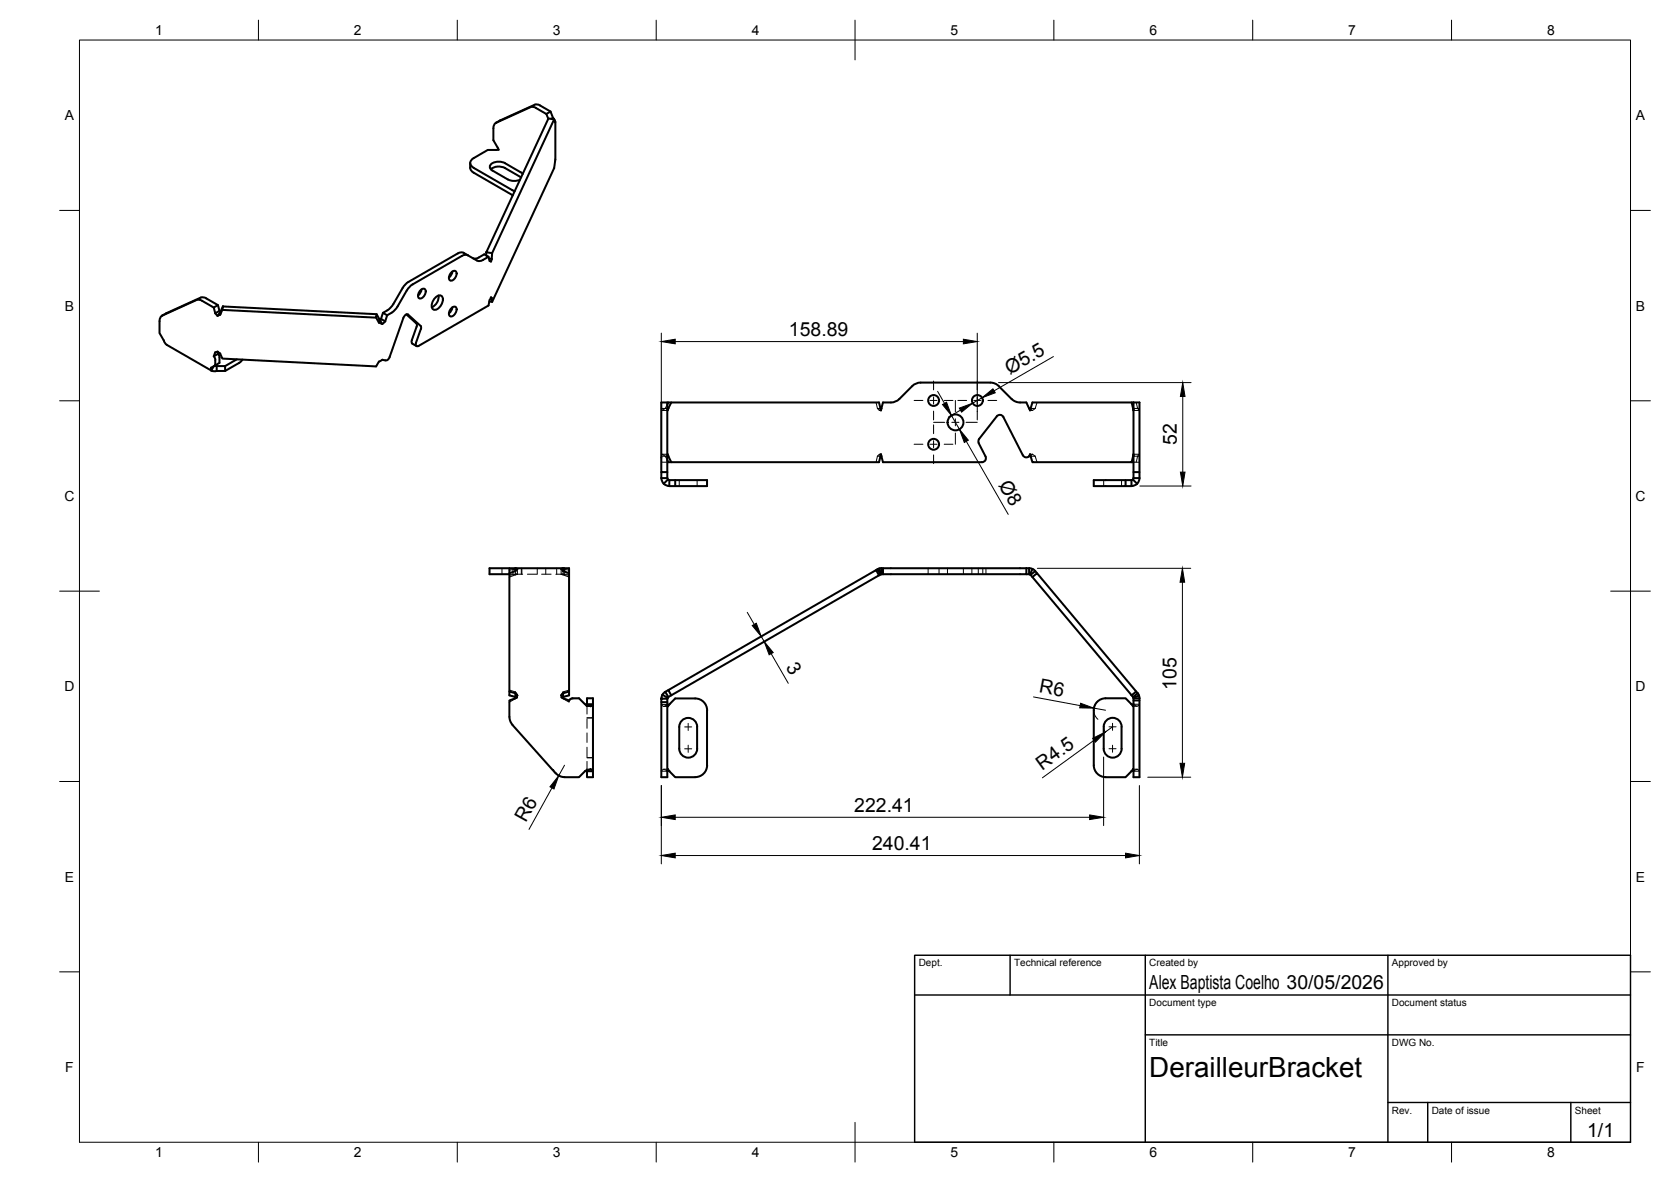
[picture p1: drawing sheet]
<svg xmlns="http://www.w3.org/2000/svg" width="420mm" height="297mm" viewBox="0 0 420 297" stroke-linecap="round" stroke-linejoin="round" font-family="sans-serif">
<!-- layer: Visible -->
<g fill="none" stroke="#000" stroke-width=".51">
<path d="M124.8 37.7h-2.2l-3.5 2a1.29 1.29 0 0 0-.9 1.3 1.29 1.29 0 0 0 .9 1.2l10.3 5.9M124.8 30.8a1.44 1.44 0 0 0-.7 1.4v3l1 1.9M125.1 37.1l.3 .5-.6 .1M125.8 30.2l-1.1 .7M133.3 27l-8.5 3.8M133.4 26.9l.6-.1 .8 .3M134.8 27.1l2.6 1.5 .5 1.3M137.9 29.8l1.4 .2-15.6 33.6-1.4-.2zM138.4 28l-1 .6M139 29.6l-.6-1.6-2.6-1.5-1.1-.3-8.9 4M139 29.6l-.4 .3M139.1 29.6l.5 1.1v-.2"/>
<path d="M139.4 30l.2 .5M139.6 30.5l-.1 .1M139.6 30.6v9.4l-.3 2.2-15.6 33.7-.7-.1M118.2 41v1.2a1.5 1.5 0 0 0 .9 1.2l9.8 5.7M123.4 42.5a3.3 3.3 0 0 1 3.6-.3l4 2.4M127.7 45.1l1.5 .4 1.6-.3M131.4 43.7l-.3-.3-4.1-2.4a3 3 0 0 0-3.8 .6 .98 .98 0 0 0 .6 1.2l3.9 2.3M40.8 79.3a1.44 1.44 0 0 0-.7 1.4v3l1.4 2.5 .5 .4M41.8 78.7l-1.1 .6M49.4 75.4l-8.6 3.9M49.4 75.4l.7-.1 .7 .3M50.8 75.6l2.9 1.7 .4 1.4"/>
<path d="M54.8 76.7l-1.1 .6M55.2 78.1l-.4-1.4-2.9-1.7-1.1-.3-9 4M55.2 78.1l-1.1 .6M55.2 78.1l.1 .5M55.4 79.1l-.7 .3M55.5 78.2l-.1 .9M55.5 78.2l-.8 1.2-.6-.7M55.9 77.9l-.5 1.2M56 77l38.7 2-.1 .8-38.7-1.9zM56 77l-.5 1.2M94.6 79.8l.7 1.3 .1-.9M94.7 79l.7 1.2"/>
<path d="M96.3 78.6l-.5 1.5M97.3 79.2l-.4 1.6-1.1-.7M97.4 78l-1.1 .6 1 .6M98.5 78.6l-1.2 .6M102.2 79l2.5 2.3 .1 .8M102.6 79.1l3.1 2.8M102.6 79.1h-.6l-.6 .8-3.4 9.8-.5 .7-.6 .2M105.8 72.9a.71 .71 0 0 1 1.2-.1 1.67 1.67 0 0 1-1.6 2.2 1.53 1.53 0 0 1 .4-2.1zM106 72.7l-.2 .7-.7 .8M109.6 74.7a1 1 0 0 1 1.3-.4 1 1 0 0 1 .4 1.4l-.4 .9a1.63 1.63 0 0 1-2.1 1.1 2.4 2.4 0 0 1 .8-3zM110.3 74.3a2.92 2.92 0 0 1-1.7 2.9M113.5 77.4a.71 .71 0 0 1 1.2-.1 1.67 1.67 0 0 1-1.5 2.2 1.53 1.53 0 0 1 .3-2.1z"/>
<path d="M113.5 68.4a.71 .71 0 0 1 1.2-.1 1.67 1.67 0 0 1-1.5 2.2 1.53 1.53 0 0 1 .3-2.1zM113.8 77.2l-.2 .7-.7 .8M113.8 68.2l-.2 .7-.7 .8M117.6 64.2l2.3 1.3a1.48 1.48 0 0 0 1.5-.2l1.4-.8-1-.6a3.5 3.5 0 0 1-2.6 1.1l-.3-.1M117.6 64.2l-1-.7a1.52 1.52 0 0 0-1.5 .2l-12.7 7.4-.9 .9-2.8 4.8-1.3 1.2M117.6 64.2a1.49 1.49 0 0 0-1.4 .1l-12.8 7.4-.9 .9-2.8 4.8-1.2 1.2M122.3 63.4l-.1 .8M122.8 64.5l.4 1.1M122.9 65l.7 .1M123.1 75.4l-.3 1.4-17.5 10.1-.5 .1-.3-.6 1.3-3.7-.1-.8M123.4 74.8l.2 .1M123.6 74.9l.1 1"/>
<path d="M123.6 74.8l-.2-.1-.3 .7M123.7 65.1l-.2 .6-.4-.1M123.7 63.6l-.1 1.5M41.9 86.7l11.2 6.4M53.1 93.1l.7 .2 .7-.1M53.7 89.5l.4-1h.2a.51 .51 0 0 1 .8 .2l.3 .2 .5 1.2 38.7 2a3.1 3.1 0 0 1 1.5-1.7l.8 .1M53.8 89.5l.3 1M54 91.9l.5 .1M54.1 90.5v1.3l-.5 .5-.5 .8M54.8 88.9l-1.1 .6M54.8 88.9l.4 1M54.9 88.6l-.1 .3"/>
<path d="M55.2 89.9v1.3l-2.1 1.2v.7M55.2 88.8l-.4 .1M56.6 92v1.2M59.5 90.3l-2.9 1.7h-2.1v1.2M60.1 91.2l-3.5 2h-2.1M60.9 90.4l-.8 .8M95.3 81.1l.8 .3M95.4 80.2l.2 .4M95.6 80.6l.5 .8M95.8 80.1l-.2 .5M96.9 80.7l-.8 .7M103.7 86.4l1 .6"/>
<path d="M104.8 82.1l-1.2 3.4-.1 .5 .2 .4M229.4 97l-4 3.8a5.7 5.7 0 0 1-3.4 .3l-.4 1.5M231.5 96.1h17.5l1.4 .4 .7 .5M231.5 96.1l-.9 .2-1.2 .7M251.1 97l3.3 3.3M166.3 101.1h1.5v17.5h-1.5zM166.3 118.6v1.5h1.5v-1.5M167.8 101.6l.2-.5h53l.5 2 .1-.5M167.8 114.6h.2l.8 1.5M167.8 102.6l.1 .5 .2-.5M168.1 114.7l-.2-.5-.1 .5M168.8 101.1l-.8 1.5h-.2"/>
<path d="M221.4 114.5l.2 .2M221.6 114.6l.4 1.5h24.9a1.01 1.01 0 0 0 .9-1.4M221.6 102.6l-.2 .2M221.6 114.6l-.1-.4-.5 1.9h-53l-.2-.4M246.2 110.3l-.2 .5 .1 .6 1.7 3.3M252.3 104.8l4.9 9.6a1.01 1.01 0 0 0 1.6 .3M252.3 104.8a1.01 1.01 0 0 0-1.7-.2l-4.4 5.7M254.4 100.3l.7 .5a5.1 5.1 0 0 0 3 .3l.7 1.5M259.1 114.5l-.3 .1M284.5 116.1h.5M284.5 101.1l.4 1.5M284.9 114.6l-.4 1.5h-24.9l-.6-2-.2 .5"/>
<path d="M284.9 102.6l.1 .5zM285 114.1l-.1 .5zM285 101.1h-25.4l-.6 2-.2-.5 .3 .2M285 101.1v19M285 101.1h1.5v19M285 118.6h1.5M166.3 120.1l.2 .8 .4 .7M166.9 121.6l.6 .4 .8 .1M167.8 120.1l.2 .4M167.9 120.5l-1 1.1M168 120.5l.3 .1M168.3 120.7h9.5v1.5h-9.5"/>
<path d="M168.3 120.7v1.5M169.8 120.7v1.5M275 120.7h8v1.5h-8zM283 120.7h1.5M283 122.2h1.5M284.5 120.7v1.5M284.9 120.5l1 1.1M284.9 120.5l-.4 .1M285 120.1h1.5M285 120.1l-.1 .4M286.5 120.1a2 2 0 0 1-2 2M128.1 142.8v31.9l1.5 .5v-1l-1.5-.4"/>
<path d="M129.6 142.8h-6.5v1.5h5M129.6 142.8h13.5v1.2M129.6 142.8v.7l-1.5 .5M129.6 142.8l.5 .2-.5 .5M141.6 142.8v.7l1.5 .5M141.6 142.8l-.5 .2 .5 .5M141.9 142.8v.8M143.1 144v29.8l-1.5 .4v1l1.5-.5v-.9M220.6 143.1l-.3 .2M220.6 143.1l.8 1.3M221.1 142.9l.4 1.4M221.1 142.9l-.5 .2"/>
<path d="M221.4 144.4l-.4 .2M221.6 142.8h.4M221.6 142.8v1.5M221.6 144.3l-.2 .1M221.6 142.8l-.5 .1M222 144.3v-1.5h36.8v1.5h-.7M258.1 142.8v1.5h-36.5M258.8 144.3h.2M258.8 142.8l.8 .2M259 144.3l.2 .2M259.1 144.5l.5 .5M259.6 145l1.2-1 24.9 29.8-1.2 .9z"/>
<path d="M259.6 143l-.6 1.3M259.6 143l.7 .5M260.3 143.5l.5 .5M260.3 143.5l-1.2 1M129.6 175.5l-1.5 .5v4.2l.3 1.2 11.3 12.9M129.6 175.2h.2M129.6 174.2l.5 .6-.5 .7M129.8 175.2h.1M129.8 175.2l-.1 .1M141.4 175.2l.1 .1M141.4 175.2h.1M141.6 175.5l1.5 .5 .4-.4 .5-.1"/>
<path d="M141.6 174.2l-.5 .6 .5 .7M141.6 175.2h-.2M144 175.5h1.6l1.5 1.5M147.6 177v-1.5h1.5v18.3M147.6 177h1.5a.78 .78 0 0 1-1.2 .2l-.8-.2M147.6 177v.1M166.3 175.6h1.5v19.7h-1.5zM166.3 175.5v.1M166.3 176.5h1.5M166.6 174.6l1.3 .8M166.6 174.6l-.3 1M167.3 173.8l-.7 .8"/>
<path d="M167.8 177l.2 .5 .3-.5-.5 .2M168 173.4l52.3-30.1 .7 1.3-52.2 30.1zM168 173.4l-.7 .5 .7 1.3 .8-.5M168.1 175.1l-.3 .5M168.3 177l1.5-1.5h5a2.96 2.96 0 0 1 3 3v13.8a3 3 0 0 1-3 3h-5l-1.5-1.5M284.5 177l.5 .1M284.9 175.1l.1 .2M285 175.3v.2M285 175.5h1.5v19.8h-1.5zM285 176h1.5M285 177l-.1 .5-1.9-2h-5a2.99 2.99 0 0 0-3 3v13.8a3 3 0 0 0 3 3h5l1.5-1.5M285.7 173.8l.3 .4-1.1 1-.4-.5"/>
<path d="M286 174.2l.4 .6M286.4 174.8l-1.4 .5M286.4 174.8l.1 .7M147.6 193.7v.1M147.6 193.8v1.5h1.5v-1.5M147.6 193.8h1.5M149.1 193.8a.78 .78 0 0 0-1.2-.2l-.8 .2-1.5 1.5-4.2-.1-.9-.3-.8-.6M167.8 193.6l.5 .2-.3-.5-.2 .5M175.3 182.7v5.5M175.3 182.7a2.25 2.25 0 0 0-2.3-2.3 2.25 2.25 0 0 0-2.2 2.3v5.4a2.25 2.25 0 0 0 2.2 2.3 2.25 2.25 0 0 0 2.3-2.3M282 182.7v5.5M282 182.6a2.25 2.25 0 0 0-2.2-2.2 2.25 2.25 0 0 0-2.3 2.2v5.6a2.25 2.25 0 0 0 2.3 2.2 2.25 2.25 0 0 0 2.2-2.3"/>
<path d="M284.5 193.8l.4-.5 .1 .5M285 193.6l-.5 .2"/>
<circle cx="234.7" cy="100.6" r="1.37"/>
<circle cx="234.7" cy="111.7" r="1.37"/>
<circle cx="240.3" cy="106.1" r="2"/>
<circle cx="245.8" cy="100.6" r="1.37"/>
</g>
<!-- layer: Hidden -->
<g fill="none" stroke="#000" stroke-width=".25">
<path d="M166.3 118.7h1.5M166.3 116.1h1.5M166.6 114.2l-.3 .4h1.5M166.6 114.2l.7 .4 .5 1.1M166.6 103.2h1.3M166.6 114.2h1.3M167.8 101.6l-.5 1-.7 .6-.3-.6h1.5M220.3 101.1l.3 1.5M220.6 102.6l.5 .6M220.6 114.6l-.3 1.5M220.6 102.6h.8M220.6 114.6h.8"/>
<path d="M221.1 114.2l-.5 .4M221.1 114.2l.3 .3M221.1 103.2h.4M221.1 114.2h.4M221.4 102.8l-.3 .4M259 103.2h.6M259 114.2h.6M259.1 102.6h1.2M259.1 114.6h1.2M259.6 114.2l.7 .4M259.6 114.2l-.5 .3M260.3 102.6l-.2 .2a.56 .56 0 0 1-.5 .4 .56 .56 0 0 1-.5-.4"/>
<path d="M260.3 114.6l.5 1.5M260.8 101.1l-.5 1.5M285 103.2h1.4M285 114.2h1.4M285 116.1h1.5M285.7 101.1l.3 1.5 .4 .6 .1-.6h-1.5M286.4 114.2l-.4 .4-.3 1.5M286.4 114.2l.1 .4h-1.5M170.8 120.7v1.5M175.3 120.7v1.5M277.5 120.7v1.5M282 120.7v1.5"/>
<path d="M126.2 142.8v1.5M128.1 144.3h3.3M129 142.8v1.5M129.6 144.5l.5-.2h-.5h.5l-2 .3M129.6 142.8l.5 .1-2 .4M129.6 144.5l-1.5 .5M129.6 143.5v1M130.1 142.9v1.4M131.1 142.8v1.5M131.2 142.8v1.5M132.6 144.3h2.4M135.1 142.8v1.5"/>
<path d="M136.2 144.3h2.4M137.2 142.8v1.5M139.8 144.3h1.8M140 142.8v1.5M141.1 142.9l2 .4M141.1 142.9v1.4M141.6 144.3h.3M141.6 144.3h-.5l.5 .2M141.6 144.3h-.5l2 .3M141.6 142.8l-.5 .1M141.6 144.5l1.5 .5M141.6 143.5v1"/>
<path d="M141.9 144.3h1.2M141.9 143.6v.7M233.4 142.8v1.5M236.1 142.8v1.5M238.2 142.8v1.5M242.2 142.8v1.5M244.4 142.8v1.5M246 142.8v1.5M247.1 142.8v1.5M247.9 142.8v1.5M128.1 174.7l1.7 .5M128.1 173.4l1.5 .5"/>
<path d="M129.6 173.9l.5 .7M129.6 175.6l-1.5 .9M129.6 173.9v.3M129.7 175.3l-.1 .3M129.8 175.2l.3 .2-.5 .2M129.8 175.2l.3 .1-.5 .2M130.1 174.6l-.3 .6M130.1 174.6v.8M141.1 174.6l.3 .6M141.1 174.6v.8M141.4 175.2l-.3 .2 .5 .2M141.4 175.2l-.3 .1 .5 .2"/>
<path d="M141.5 175.3l.1 .3M141.6 175.6l1.5 .9a1.03 1.03 0 0 1 1-.9l1.5-.1 1.5 1.5M141.6 173.9l-.5 .7M141.6 173.9v.3M143.1 174.7l-1.7 .5M143.1 173.4l-1.5 .5M147.1 177l.3 .5 .2-.5h1.5l-.6 .5zM147.1 177l.3 .5M147.4 177.5h1.1M147.6 177.1l-.2 .4M147.6 175.5h1.5M147.6 177v2.4"/>
<path d="M166.3 175.5h1.5M166.9 177.5h1M167.8 175.6h.1M167.8 177h-1.5l.6 .5M167.8 177.2l-.9 .3M284.9 177.5h1M285 177h1.5l-.1 .2a.63 .63 0 0 1-1.1 0l-.3-.1M147.4 193.3h1.1M147.6 193.7l-.2-.4-.3 .5M147.6 180.6v2.4M147.6 184.2v2.4M147.6 187.8v2.4"/>
<path d="M147.6 191.4v2.4M147.6 190.4h1.5M147.6 180.4h1.5M166.9 193.3h1M167.8 193.7l-.3-.1a.75 .75 0 0 0-1.2 .2h1.5M284.9 193.3h1M285.9 193.3l-.9 .4M285.9 193.3l.6 .5h-1.5"/>
</g>
<!-- layer: Visible -->
<g fill="#000">
<circle cx="166.3" cy="175.5" r=".25"/>
<circle cx="166.3" cy="175.6" r=".25"/>
</g>
<!-- layer: BORDER -->
<g fill="none" stroke="#000" stroke-width=".25">
<path d="M20 10.1h390v276.9h-390zM65 5.1v5M115 5.1v5M165 5.1v5M215 5.1v10M265 5.1v5M315 5.1v5M365 5.1v5M15 52.9h5M410 52.9h5M15 100.7h5M410 100.7h5"/>
<path d="M15 148.6h10M405 148.6h10M15 196.4h5M410 196.4h5M15 244.2h5M410 244.2h5M65 287v5M115 287v5M165 287v5M215 282.1v9.9M265 287v5M315 287v5"/>
<path d="M365 287v5"/>
</g>
<!-- layer: TITLEBLOCK -->
<path d="M230 240.1h180v46.9h-180zM230 250h180M254 240.1v9.9M288 240.1v46.9M349 240.1v46.9M288 260.1h122M349 277.1h61M359 277.1v9.9M395 277.1v9.9" fill="none" stroke="#000" stroke-width=".36"/>
<!-- layer: Smart Centers -->
<g fill="none" stroke="#000" stroke-width=".25">
<path d="M234.7 95.8v2.2M234.7 99.7v1.8M245.7 95.8v2.2M245.7 99.7v1.8M229.8 111.6h2.3M229.8 100.6h2.3M233.8 111.6h1.8M233.8 100.6h1.8M234.7 106.1h2.9M234.7 103.3v2.2M234.7 106.8v2.2M234.7 110.8v1.7"/>
<path d="M234.7 114.3v2.2M237.4 111.6h2.2M237.4 100.6h2.2M239.3 106.1h1.8M240.2 100.6v2.9M240.2 105.2v1.8M240.2 108.8v2.8M240.9 100.6h2.2M242.9 106.1h2.8M244.8 100.6h1.8M245.7 103.3v2.2M248.4 100.6h2.2"/>
<path d="M172.1 188.2h1.8M172.1 182.7h1.8M173 181.8v1.8M173 187.3v1.8M278.8 182.7h1.8M278.8 188.2h1.8M279.7 181.8v1.7M279.7 187.3v1.7"/>
</g>
<!-- layer: FD_Dimensions -->
<g fill="none" stroke="#000" stroke-width=".25">
<path d="M166.3 83.7v34.3M169.8 85.8h72.4M235.8 98.3l1.7 3.1M245.7 83.7v19.7M246.9 100l-2.4 1.3M251.1 96.1h48.4M264.9 89.6l-14.9 8.6M297.4 99.6v19M239.2 104.4l2 3.5M241.5 103.1l-3 1.7M243 110.9l10.5 18.4M286.6 122.1h12.9"/>
<path d="M187.9 153.9l1.8 3M191.4 159.9l.8 1.3M260.8 142.8h38.6M297.3 146.3v45.5M193.9 164.3l4.3 7.4M259.9 175.1l11.7 2.2M275 178l3 .5M276.1 176.2a3 3 0 0 0 0 4.6M138.8 198l-5.8 10.4M139.2 193.4a3 3 0 0 0 2.8 1.9M141.9 192.3l-1.4 2.6M166.3 197.4v19.7"/>
<path d="M275.1 186l-13 9.5M277.5 190.3v17.2M277.6 182v1.2l.3 .8M279.7 182.7l-1.8 1.3M286.5 197.4v19.7M288.6 195.3h10.8M169.8 215h113.2M169.8 205.4h104.2"/>
</g>
<g fill="#000" stroke="#000" stroke-width=".25">
<path d="M166.3 85.8l3.5-.6v1.2zM242.2 85.2l3.5 .6-3.5 .6zM246.9 100l2.8-2.3 .6 1zM297.4 96.1l.6 3.5h-1.2zM237 101.7l1-.6 1.2 3.3zM241.2 102.6l3.3-1.3-2.7 2.3zM241.2 107.9l2.3 2.7-1 .6zM296.8 118.6h1.2l-.6 3.5zM189.1 157.2l1.1-.6 1.2 3.3zM297.3 142.8l.6 3.5h-1.2zM192.2 161.2l2.2 2.8-1 .6zM271.7 176.7l3.3 1.3-3.5-.1z"/>
<path d="M140.5 194.9l-1.2 3.4-1-.6zM274.7 185.6l3.2-1.6-2.5 2.5zM296.7 191.8h1.2l-.6 3.5zM166.3 215l3.5-.6v1.2zM166.3 205.4l3.5-.6v1.2zM274 204.8l3.5 .6-3.5 .6zM283 214.4l3.5 .6-3.5 .6z"/>
</g>
<text font-size="7" x="289" y="270.6">DerailleurBracket</text>
<g font-size="4.9">
<text x="198.4" y="84.4">158.89</text>
<text x="253.9" y="94.2" transform="rotate(-30 253.9 94.2)">Ø5.5</text>
<text x="295.9" y="111.8" transform="rotate(-90 295.9 111.8)">52</text>
<text x="251" y="121.8" transform="rotate(60 251 121.8)">Ø8</text>
<text x="197.5" y="167.6" transform="rotate(60 197.5 167.6)">3</text>
<text x="261.1" y="173.9" transform="rotate(11 261.1 173.9)">R6</text>
<text x="295.8" y="173.3" transform="rotate(-90 295.8 173.3)">105</text>
<text x="262.1" y="193.7" transform="rotate(-36 262.1 193.7)">R4.5</text>
<text x="214.8" y="204">222.41</text>
<text x="132.2" y="206.8" transform="rotate(-61 132.2 206.8)">R6</text>
<text x="219.3" y="213.5">240.41</text>
<text x="289" y="248.5">Alex Baptista Coelho 30/05/2026</text>
<text x="399.1" y="285.7">1/1</text>
</g>
<g font-size="3.5">
<text x="39" y="8.8">1</text>
<text x="89" y="8.8">2</text>
<text x="139" y="8.8">3</text>
<text x="189" y="8.8">4</text>
<text x="239" y="8.8">5</text>
<text x="289" y="8.8">6</text>
<text x="339" y="8.8">7</text>
<text x="389" y="8.8">8</text>
<text x="16.3" y="30.2">A</text>
<text x="411.3" y="30.2">A</text>
<text x="16.3" y="78">B</text>
<text x="411.3" y="78">B</text>
<text x="16.2" y="125.9">C</text>
<text x="411.2" y="125.9">C</text>
<text x="16.2" y="173.7">D</text>
<text x="411.2" y="173.7">D</text>
<text x="16.3" y="221.6">E</text>
<text x="411.3" y="221.6">E</text>
<text x="16.4" y="269.4">F</text>
<text x="411.4" y="269.4">F</text>
<text x="39" y="290.8">1</text>
<text x="89" y="290.8">2</text>
<text x="139" y="290.8">3</text>
<text x="189" y="290.8">4</text>
<text x="239" y="290.8">5</text>
<text x="289" y="290.8">6</text>
<text x="339" y="290.8">7</text>
<text x="389" y="290.8">8</text>
</g>
<g font-size="2.5">
<text x="231" y="242.9">Dept.</text>
<text x="255" y="242.9">Technical reference</text>
<text x="289" y="242.9">Created by</text>
<text x="350" y="242.9">Approved by</text>
<text x="289" y="252.8">Document type</text>
<text x="350" y="252.8">Document status</text>
<text x="289" y="262.9">Title</text>
<text x="350" y="262.9">DWG No.</text>
<text x="350" y="279.9">Rev.</text>
<text x="360" y="279.9">Date of issue</text>
<text x="396" y="279.9">Sheet</text>
</g>
</svg>
